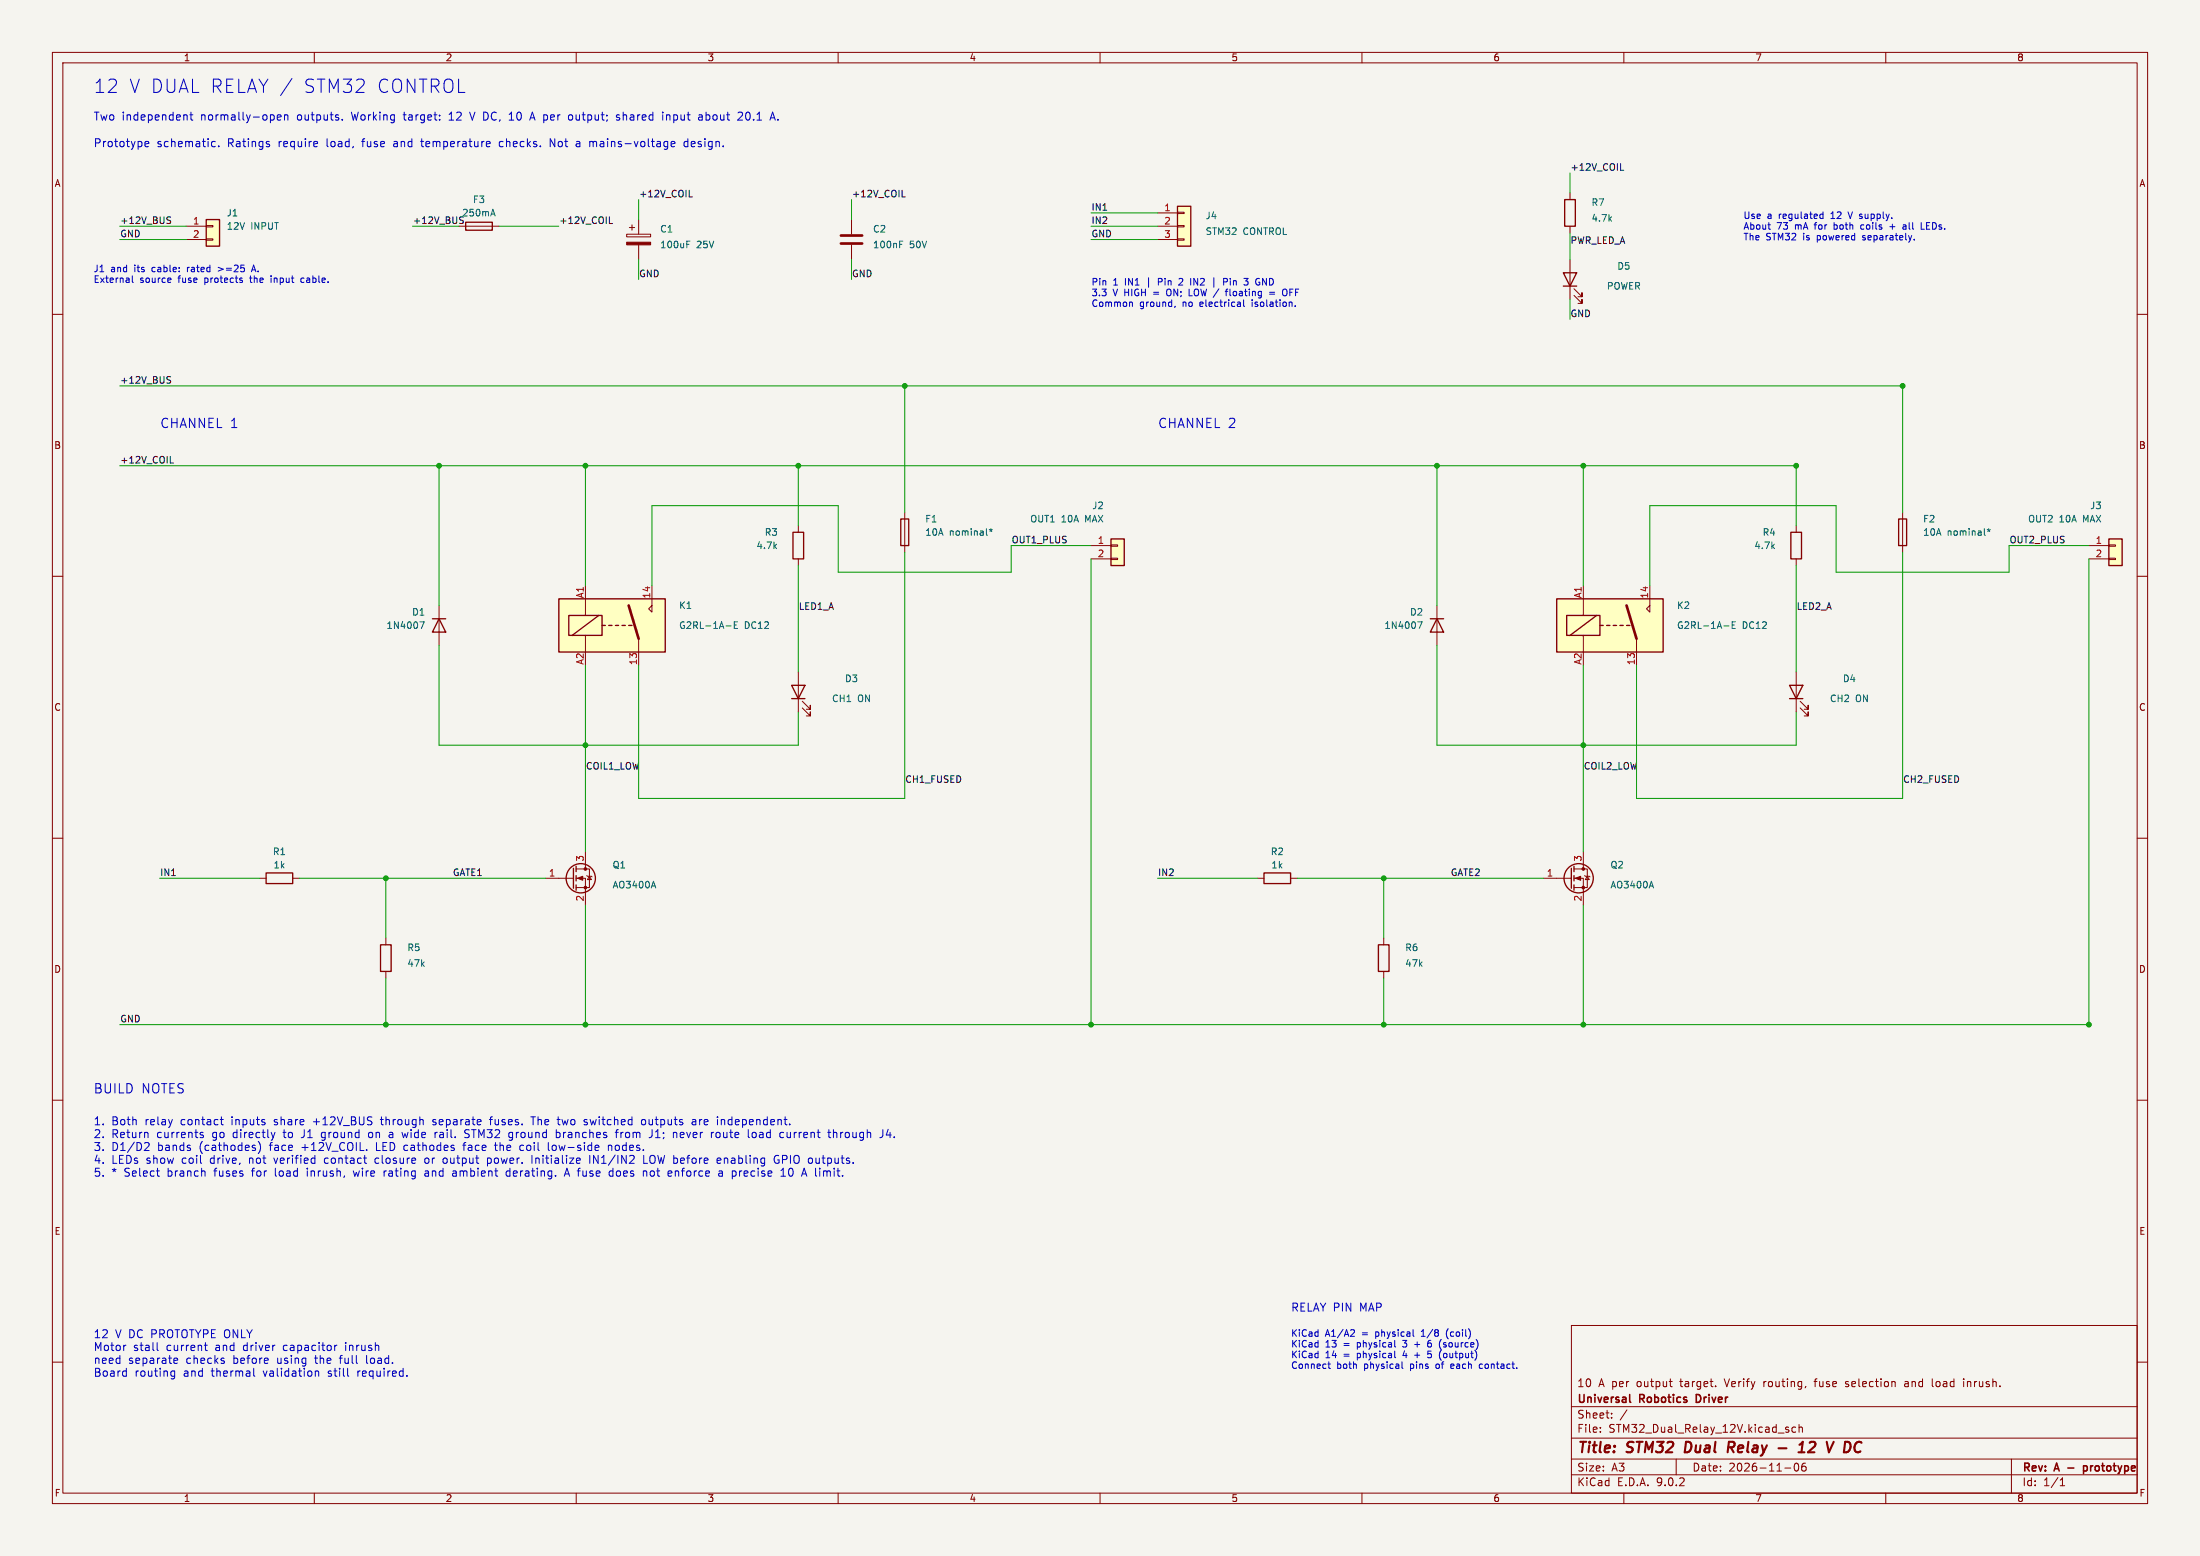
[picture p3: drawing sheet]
<svg xmlns="http://www.w3.org/2000/svg" width="420mm" height="297mm" viewBox="0 0 420 297" stroke-linecap="round" stroke-linejoin="round" font-family="sans-serif">
<path d="M0 0h420v297h-420z" fill="#f5f4ef" stroke="#f5f4ef" stroke-width=".19"/>
<g fill="none" stroke="#840000" stroke-width=".19">
<path d="M10 10h400v277h-400zM12 12h396v273h-396zM60 10v2M110 10v2M160 10v2M210 10v2M260 10v2M310 10v2M360 10v2M299.7 36.8v1.3M162.6 41.9v2.8M162.6 46.7v2.8"/>
<path d="M299.7 43.2v1.3M10 60h2M408 60h2M10 110h2M152.4 100.3v1.3M152.4 106.7v1.3M408 110h2M152.4 128.3v7.6M153.2 135.1l1.5 1.6v-.8v.8h-.8M153.2 133.9l1.5 1.5v-.8v.8h-.8M10 160h2M408 160h2"/>
<path d="M73.7 179.1v1.2M104.1 167.6h5.4M110 165.9h2.5v3.5h-2.5M110 167.6h1.8v5.1M111.8 162.6v3.3M112 167.1l1 .3M112.5 167.3l.4 .6h-.8zM73.7 185.4v1.3M10 210h2M408 210h2M300 253h108v32h-108zM10 260h2"/>
<path d="M300 278.5h108M300 274.5h108M300 268.5h108M305.5 273.2v.2M305.5 272.5v.1M307.7 270.5v.2M307.7 269.8v.1M310.6 269.1l-1.3 1.9M318.7 263.7h.5M319.1 264.7h.1M320 278.5v3M327.5 264.5v.2"/>
<path d="M341.1 272.9l.3 .1 .1 .2-.2 .2h-.3M341.1 272.4l.3 .1M342.7 279.4l.2-.1a.8 .8 0 0 1 .5 .7 .8 .8 0 0 1-.5 .8l-.2-.2-.2-.4zM342.8 272.5l-.4-.1-.3 .3 .1 .6h.6M343.4 272.5l.3-.1 .3 .1 .1 .9M343.4 271.9v1.5M344.7 279.3a.59 .59 0 0 0-.8 .6v.6l.2 .2 .4 .1 .2-.2 .1-.5-.1-.2h-.5l-.3 .2M346.3 263.7h.6M352.3 264.6l.4 .1M352.5 263.7l-.2 .2 .2 .3M364.1 263.7l-.4 .1M364.2 264.1h-.4a.29 .29 0 0 0-.2 .3 .29 .29 0 0 0 .2 .3h.4"/>
<path d="M368.9 263.2v1.3l.2 .2M374.9 263.2v.1M374.9 263.7v1M384 278.5v6.5M408 260h2M60 285v2M110 285v2M160 285v2M210 285v2M260 285v2M300 281.5h108M310 285v2"/>
<path d="M340.7 280.2h1.2M360 285v2M393.3 283.6h.9M393.3 282.5l.4-.4v1.5"/>
</g>
<path d="M311.1 266.2v1.3l.2 .2M324.2 266.2h-.4v1.5h.4M397.8 279.8v1.5M397.8 279.9l.4-.1 .3 .3M398.5 280.5l-.3 .3-.4-.1" fill="none" stroke="#840000" stroke-width=".3"/>
<path d="M321.9 275.2l-.3 2h.5M330.4 276.3l.6 .9M330.8 275.2h-.7l-.3 2M330.9 276.2l-1 .1M339.5 276.4h1.5M343.3 277.2h1.2M343.5 275.8l.7-.6-.3 2M346.3 275.2h-.5l-.3 .2M346.4 276.1l-1.3 1.1h1.3M352.7 275.2h-.4l-.3 2h.5" fill="none" stroke="#840000" stroke-width=".4"/>
<g fill="none" stroke="#840000" stroke-width=".25">
<path d="M298.7 38.1h2v5.1h-2zM151.4 101.6h2v5.1h-2zM151.1 130.8h2.6l-1.3 2.6zM151.1 133.4h2.6M109.5 165.7v3.8M110 165.4v1M110 167.1v1M110 168.9v1M72.6 180.3h2.1v5.1h-2.1z"/>
<circle cx="110.9" cy="167.6" r="2.79"/>
</g>
<path d="M160.5 45h4.1M160.5 46.5h4.1" fill="none" stroke="#840000" stroke-width=".51"/>
<path d="M171.8 46.6h.4M171.8 46h.6M124.8 168.2l.4 1.3" fill="none" stroke="#006464" stroke-width=".19"/>
<g fill="#840000" stroke="#840000" stroke-width=".19">
<path d="M110.2 167.6l1.1-.3v.7z"/>
<circle cx="111.8" cy="165.9" r=".25"/>
<circle cx="111.8" cy="169.4" r=".25"/>
</g>
<path d="M106.7 114.3h20.3v10.2h-20.3z" fill="#ffffc2"/>
<g fill="none" stroke="#840000" stroke-width=".19">
<path d="M363.2 97.8v7.6M83.8 115.6v7.6M111.8 111.8v5.7M124.5 111.8v5l-.7-.6 .7-.6M274.3 115.6v7.6M342.9 100.3v1.3M342.9 106.7v1.3M111.8 121.3v3.2M121.9 121.9v5.1M49.5 167.6h1.3M55.9 167.6h1.2M240 167.6h1.3"/>
<path d="M246.4 167.6h1.2M264.2 179.1v1.2M264.2 185.4v1.3"/>
</g>
<g fill="none" stroke="#840000" stroke-width=".25">
<path d="M362.5 99.1h1.5v5h-1.5zM82.5 118.1h2.6M83.8 118.1l1.3 2.6h-2.6zM106.7 114.3h20.3v10.2h-20.3zM108.6 117.5h6.3v3.8h-6.3zM114.3 117.5l-5.1 3.8M114.9 119.4h.7M116.2 119.4h.6M117.5 119.4h.6M118.7 119.4h.7M120 119.4h.6M273 118.1h2.6"/>
<path d="M274.3 118.1l1.3 2.6h-2.6zM341.9 101.6h2v5.1h-2zM50.8 166.6h5.1v2.1h-5.1zM241.3 166.6h5.1v2.1h-5.1zM263.1 180.3h2.1v5.1h-2.1z"/>
</g>
<path d="M120 115.6l1.9 6.3" fill="none" stroke="#840000" stroke-width=".51"/>
<path d="M80.1 118.7h.9l-.6 1.3M138.6 119.5h1M140.2 119.3h.4M140.8 118.7h-.6v1.3h.6M270.6 118.7h.9l-.6 1.3M379.4 101.1l.3 .1M379.7 100.9v.3M379.7 101.2l-.2 .3M379.7 101.2l.1 .3M380 101.1l-.3 .1" fill="none" stroke="#006464" stroke-width=".19"/>
<path d="M402.6 102.9h2.5v5.1h-2.5z" fill="#ffffc2"/>
<g fill="none" stroke="#840000" stroke-width=".25">
<path d="M402.6 102.9h2.5v5.1h-2.5zM300 165.7v3.8M300.5 165.4v1M300.5 167.1v1M300.5 168.9v1"/>
<circle cx="301.4" cy="167.6" r="2.79"/>
</g>
<path d="M398.8 104.1h3.8M398.8 106.7h3.8M402.6 104h1.3v.3h-1.3zM402.6 106.6h1.3v.2h-1.3zM294.6 167.6h5.4M300.5 165.9h2.5v3.5h-2.5M300.5 167.6h1.8v5.1M302.3 162.6v3.3M302.5 167.1l1 .3M303 167.3l.4 .6h-.8z" fill="none" stroke="#840000" stroke-width=".19"/>
<g fill="#840000" stroke="#840000" stroke-width=".19">
<path d="M300.7 167.6l1.1-.3v.7z"/>
<circle cx="302.3" cy="165.9" r=".25"/>
<circle cx="302.3" cy="169.4" r=".25"/>
</g>
<path d="M315.3 168.2l.4 1.3" fill="none" stroke="#006464" stroke-width=".19"/>
<path d="M297.2 114.3h20.3v10.2h-20.3z" fill="#ffffc2"/>
<path d="M172.7 97.8v7.6M302.3 111.8v5.7M315 111.8v5l-.7-.6 .7-.6M302.3 121.3v3.2M312.4 121.9v5.1M342.9 128.3v7.6M343.7 135.1l1.5 1.6v-.8v.8h-.8M343.7 133.9l1.5 1.5v-.8v.8h-.8" fill="none" stroke="#840000" stroke-width=".19"/>
<path d="M172 99.1h1.5v5h-1.5zM297.2 114.3h20.3v10.2h-20.3zM299.1 117.5h6.3v3.8h-6.3zM304.8 117.5l-5.1 3.8M305.4 119.4h.7M306.7 119.4h.6M308 119.4h.6M309.2 119.4h.7M310.5 119.4h.6M341.6 130.8h2.6l-1.3 2.6zM341.6 133.4h2.6" fill="none" stroke="#840000" stroke-width=".25"/>
<path d="M310.5 115.6l1.9 6.3" fill="none" stroke="#840000" stroke-width=".51"/>
<path d="M188.9 101.1l.3 .1M189.2 100.9v.3M189.2 101.2l-.2 .3M189.2 101.2l.1 .3M189.5 101.1l-.3 .1M329.1 119.5h1M330.7 119.3h.4M331.3 118.7h-.6v1.3h.6" fill="none" stroke="#006464" stroke-width=".19"/>
<path d="M39.4 41.9h2.5v5.1h-2.5z" fill="#ffffc2"/>
<path d="M39.4 41.9h2.5v5.1h-2.5z" fill="none" stroke="#840000" stroke-width=".25"/>
<path d="M35.6 43.2h3.8M35.6 45.7h3.8M39.4 43.1h1.2v.2h-1.2zM39.4 45.6h1.2v.2h-1.2z" fill="none" stroke="#840000" stroke-width=".19"/>
<path d="M212.1 102.9h2.5v5.1h-2.5z" fill="#ffffc2"/>
<path d="M298.4 52.1h2.6l-1.3 2.5zM298.4 54.6h2.6M212.1 102.9h2.5v5.1h-2.5z" fill="none" stroke="#840000" stroke-width=".25"/>
<path d="M299.7 49.5v7.7M300.5 56.4l1.5 1.5v-.7v.7h-.8M300.5 55.1l1.5 1.5v-.7v.7h-.8M208.3 104.1h3.8M208.3 106.7h3.8M212.1 104h1.3v.3h-1.3zM212.1 106.6h1.3v.2h-1.3z" fill="none" stroke="#840000" stroke-width=".19"/>
<path d="M224.8 39.4h2.5v7.6h-2.5z" fill="#ffffc2"/>
<path d="M224.8 39.4h2.5v7.6h-2.5zM88.9 42.4h5.1v1.5h-5.1z" fill="none" stroke="#840000" stroke-width=".25"/>
<path d="M87.6 43.2h7.6M119.6 44.7h4.6v.5h-4.6zM120.1 43.4h1.1M120.6 42.9v1M121.9 41.9v2.8M121.9 46.7v2.8M221 40.6h3.8M221 43.2h3.8M221 45.7h3.8M224.8 40.5h1.3v.3h-1.3zM224.8 43.1h1.3v.2h-1.3zM224.8 45.6h1.3v.2h-1.3z" fill="none" stroke="#840000" stroke-width=".19"/>
<path d="M94.1 39.9l.4 1.3M93.8 40.9h.6M131.1 46.6h.4M131.1 46h.6" fill="none" stroke="#006464" stroke-width=".19"/>
<path d="M119.6 46.2h4.6v.5h-4.6z" fill="#840000" stroke="#840000" stroke-width=".19"/>
<path d="M131.6 37.6h.6M172.2 37.6h.6M309.4 32.5h.6M32.1 42l.4 .1 .1 .3-.3 .3h-.3M32.1 41.4l.5 .1M88.3 42.1l.1 .4-.5 .2M116.3 42.7h.6M32.1 72.5l.4 .1 .1 .3-.3 .2h-.3M32.1 71.9h.5M32.5 88.4h.6" fill="none" stroke="#0f0f0f" stroke-width=".19"/>
<g fill="none" stroke="#009600" stroke-width=".19">
<path d="M121.9 38.1v3.8M162.6 38.1v3.8M299.7 33v3.8M22.9 43.2h12.7M22.9 45.7h12.7M78.7 43.2h8.9M95.2 43.2h11.5M121.9 49.5v3.8M162.6 49.5v3.8M208.3 43.2h12.7M208.3 45.7h12.7M208.3 40.6h12.7"/>
<path d="M299.7 44.5v5M299.7 57.2v3.8M22.9 73.7h340.3v24.1M172.7 73.7v24.1M22.9 88.9h320v11.4M83.8 88.9v26.7M111.8 88.9v22.9M152.4 88.9v11.4M274.3 88.9v26.7M302.3 88.9v22.9M152.4 108v20.3M172.7 105.4v47h-50.8v-25.4"/>
<path d="M208.3 104.1h-15.3v5.1h-33v-12.7h-35.5v15.3M208.3 106.7v88.9M342.9 108v20.3M363.2 105.4v47h-50.8v-25.4M398.8 106.7v88.9h-375.9M398.8 104.1h-15.3v5.1h-33v-12.7h-35.5v15.3M83.8 123.2v19h68.6v-6.3M111.8 127v35.6M274.3 123.2v19h68.6v-6.3M302.3 127v35.6M30.5 167.6h19M57.1 167.6h47"/>
<path d="M73.7 167.6v11.5M111.8 172.7v22.9M221 167.6h19M247.6 167.6h47M264.2 167.6v11.5M302.3 172.7v22.9M73.7 186.7v8.9M264.2 186.7v8.9"/>
</g>
<g fill="none" stroke="#0000c2" stroke-width=".19">
<path d="M55.7 15l-2.1 3.2M27.7 27.5l.7-.1-.1-.3-.4-.1-.2 .2 .1 .7h.5M35.5 21.9l.2 .2v.8M36.2 21.9h.6M36.5 21.4v1.3l.3 .2M40.5 27.9h.6M40.5 27.1h.6M41.8 27.9v.1M51.3 27.5l.2 .2-.2 .3M51.3 27l.1 .1M52.9 22.4l.8-.1-.1-.3-.4-.1-.3 .2 .1 .8h.6M54.3 22.1l.2-.2 .4 .1 .1 .9"/>
<path d="M54.3 21.9v1M60.6 27.1v.3l-.7 .1M65.3 22.8v.1M80.3 27h.6M89.7 21.4l.5 1.5M93.1 27l.4 .1 .1 .3-.8 .1M93.5 27.9l-.4 .1M95.6 27l-.3 .3v.4l.3 .3M101.1 22.9l.5-1.5 .5 1.5M101.3 22.5h.7M105 28v-1.5l.9 1.5M108.8 21.9l.4 .1 .1 .2"/>
<path d="M109.3 22.6l-.1 .3h-.4M110 27.1h.6l.1 .9M110.7 27.4h-.5a.3 .3 0 0 0-.2 .3 .3 .3 0 0 0 .2 .3l.5-.1M112.6 27.1l.4-.1 .2 .2M112.6 27v1M118.2 22l-.3-.1-.2 .2v.2l.5 .2v.4h-.5M126.5 21.4v.1M126.5 21.9v1M127.2 21.9v1M127.7 21.9l-.5 .2M128.1 27.5l.7-.1v-.3l-.5-.1-.2 .2 .1 .7h.6M131.3 27.1l-.4-.1-.3 .3 .1 .6h.6"/>
<path d="M131.3 26.5v1.5M133.4 22h.6l.1 .9M133.4 22.9h.7M134.1 22.3l-.7 .1M141.1 21.4l.5 .1 .2 .3-1 1.1h1M147 22.9l.5-1.5 .5 1.5M147.1 22.5h.8M148.5 22.8v.1M25.3 52.6v1.1l.1 .2M32.5 53.1l.1 .3-.6 .1M32.6 53.9h-.1M41.6 51l1 .4-1 .4"/>
<path d="M46.1 53.5l.2 .2-.2 .2M46.1 53.1h.1M48.1 51.5h.6M48.4 50.6l-.4 1.3M51.7 52.6v.2M51.7 53.1v.8M57.9 53.1h-.3l-.2 .2 .1 .5 .4 .1M215.8 57.7l.4 .1v.7M224.3 58.4l-.1 .3M225.3 53.1l-.2 .2M225.7 53.7l-.7 .7h.8M227 55.2v1.3h.6"/>
<path d="M227.3 53.1v1.3M231.7 53v1.8M233.6 53.8l.6-.1 .1-.1v-.3l-.7-.2v1.3M233.9 55.6h.5M234.4 55.2l-.3 .2v1.1M237.4 57.2v1.1l.2 .2M237.5 53.1h.8l-.5 .5 .4 .1 .1 .5-.3 .2h-.3M242.4 55.8h.9M242.4 56.2h.9M244.9 55.4l-.1 .2M245.6 55.4a.85 .85 0 0 1-.2 1.1h-.3M247.3 58.4v.1"/>
<path d="M337.5 42.9h.5M337.9 43.8h.1M347.5 41.7h.5M347.5 40.9h.5M348 40.4v1.3M352.8 40.4l.4 1.3M355.3 43l-.1 .5 .3 .3M360.8 43.3h.9M363.3 43h.5M363.9 43.2l-.5 .1-.1 .2 .1 .3 .5-.1M365.4 45.7v.1M366.8 42.5v1.3h.6"/>
<path d="M28.2 218.1l.3 .3-.1 .3-.9 .9h1M28.2 216.2l.1 1M38.3 216.6l.5 .1 .1 .2-.3 .3-.4-.1M38.3 216.2h.5M42 213.7h.6M42.3 213.2v1.3l.3 .2M49.7 218.5v1l-.4 .7M52.5 216.1l-.4 1.1M61.4 216.3v.7M70.6 216.1l-.3 .3v.5l.3 .3M72.6 213.7h.6M74.8 216.6h-.3a.3 .3 0 0 0-.2 .3 .3 .3 0 0 0 .2 .3h.3"/>
<path d="M77.3 216.4l-.3 .8M82.6 214.6l.4 .1M82.8 213.7l-.2 .2 .2 .3M83 216.1v1.1M83.2 216.2l-.2 .2M88.3 218.6h.6M88.6 218.2v1.4M88.8 216.2l.6 .3 .2 .2M89.6 216.9l-.3 .3-.6-.1M93.4 213.7h.6M93.9 213.2l-.3 .2v1.3M94.4 218.6h.6"/>
<path d="M94.6 218.1v1.3l.2 .2M97.4 216.1l.5 .1M97.9 217.1l-.5 .1M97.9 216.1v1.3l-.3 .3M99.3 218.7v.8l.5 .1M101.3 213.2h.9M101.8 213.2v1.5M104.7 218.1v1.3l.2 .2M106.2 216.2l.4-.1 .3 .3-.1 .7h-.6M106.2 215.6v1.6M111.7 213.7l.4 .1M111.7 214.2l.4 .1 .1 .2-.3 .2h-.3"/>
<path d="M116.1 218.7l.3-.1 .3 .1 .1 .9M116.1 218.6v1M117.4 216.1h.6M117.7 215.8v1.4M118.5 216.1v1.1M118.8 216.1l-.3 .3M122.5 213.8l.2-.1 .5 .1 .1 .6-.2 .2-.4 .1-.2-.1zM124.5 215.6v1.1l-.2 .4M125.1 217.2h.9M129.9 216.2v.7l.2 .3M130.6 216.5l-.7 .1M132.2 213.8h.6v.9"/>
<path d="M132.8 214l-.5 .1a.3 .3 0 0 0-.2 .3 .3 .3 0 0 0 .2 .3l.5-.1M136.7 216.4l.3-.3 .3 .1 .2 .2-.2 .7-.3 .1-.3-.3M137 213.2h-.1M137 213.2h.1M137 213.2v.1M137.7 213.7v1M138.3 213.8l-.4-.1-.2 .1M143.7 216.2l-.1 .2M144.2 216.2l.2 .2-.2 .7-.3 .1-.3-.3M150.3 216.1v1l.4 .1 .2-.2M159.1 216.3l.2-.2 .4 .1 .1 1M159.1 215.6v1.6"/>
<path d="M169.6 215.6l-.4 1h.9M169.9 216.1v1.1M29.9 223.5h.5M30.3 224.5h.1M58.7 223.5v1M62 221.2v.7M67.4 223.5l.3 1M71.9 221l-.3 .3v.5l.3 .3M73.3 223.5v1M73.8 223.5l-.3 .1-.2 .2M81.6 221l-.4 .1-.1 .2 .1 .6 .4 .2M81.6 223.5l-.4 .1"/>
<path d="M81.7 223.9h-.4a.3 .3 0 0 0-.2 .3 .3 .3 0 0 0 .2 .3h.4M84.6 221.9l.5 .2M85.1 221l-.5 .2M87.1 223.9h-.5a.3 .3 0 0 0-.2 .3 .3 .3 0 0 0 .2 .3l.5-.1M93.1 221.1l.4-.1 .2 .2M93.1 221v1.6M93.7 221.9l-.2 .2-.4-.1M96.8 223.6l-.2 .2 .1 .6 .2 .1 .4-.1M97.3 223v1.5M101.6 220.5v1.6M102.3 221v1.1M102.5 221l-.2 .2"/>
<path d="M107.7 224.5l.5-1.5 .5 1.5M107.9 224.1h.7M112.6 220.5v1.6M113.3 222.1v-1.6l.9 1.6M116.6 223.5l.4 .1M117 224.4l-.4 .1M117 223v1.5M122.9 220.5v1.6h.7M123.4 223.6l.1 .9M124.2 223.6v.8M128.9 223.5v1M129.1 223.5l-.2 .1"/>
<path d="M137.1 221l.5 .1v.3l-.7 .2M137.4 223.5h.3l.2 .2v.8M137.6 222l-.5 .1M137.9 224.4l-.5 .1M137.9 223.9h-.5M138.3 221v1.1M138.3 221.1v.1M148.7 220.6a.71 .71 0 0 0-.9 .7 .71 .71 0 0 0 .9 .7v-.6h-.3M149.1 224.5h.9M150.5 223.6l.2 .8 .2 .1 .4-.1M23.9 256.8h.1M30 256.3v1.3l.2 .2"/>
<path d="M33.3 259.3l.4-.1 .2 .4-.7 .1M39 256.8h.6M39.2 256.3v1.3l.4 .2M63.9 256.8v1M64.3 256.8h-.3l-.1 .3M70 258.7l.1 1.5M253.7 259.9v1.1l.3 .2M258.3 253.8l.3 .2-.1 .3-.7 .8h.8M266.3 255.8v1.1l.1 .2M266.3 257.9v1.1l.1 .2M267.6 259.9v1.1l.2 .2M269.8 253.8v1.1l.1 .2"/>
<path d="M270.1 256.6h.9M270.1 258.7h.9M271.3 255.1h.8M271.5 254.1l-.2 .1M272.5 259l.5 .2M272.7 256l-.2 .9 .2 .2h.3M273 256.3h-.2l-.3 .3M273.2 257.9h-.6l-.1 .6 .5-.1M274.9 257.2l.2 .4M274.9 259.3l.2 .3M275.1 255.7l-.2 .3M275.1 257.7l-.2 .4"/>
<path d="M276.2 254l-.1 .5 .1 .7M24.1 261.2v1.5M24.1 262.6l-.1 .1M32.8 262.6h.5M33.3 260.2h.5M33.3 261.7v1.2l-.3 .3-.3-.1M48.4 261.2v1.3l.3 .2M60.2 261.7v1M60.2 261.8l.2-.1 .4 .1v.9M77.7 262.6v.1M253.5 260.4h.5M277 260.5v.5l.1 .2"/>
<path d="M277.6 260.7l-.6 .1M282.9 260.4h-.4l-.1 .2 .1 .5 .4 .1"/>
</g>
<g fill="#009600" stroke="#009600" stroke-width=".19">
<circle cx="172.7" cy="73.7" r=".46"/>
<circle cx="363.2" cy="73.7" r=".46"/>
<circle cx="342.9" cy="88.9" r=".46"/>
<circle cx="208.3" cy="195.6" r=".46"/>
<circle cx="152.4" cy="88.9" r=".46"/>
<circle cx="73.7" cy="195.6" r=".46"/>
<circle cx="111.8" cy="195.6" r=".46"/>
<circle cx="73.7" cy="167.6" r=".46"/>
<circle cx="111.8" cy="88.9" r=".46"/>
<circle cx="111.8" cy="142.2" r=".46"/>
<circle cx="302.3" cy="195.6" r=".46"/>
<circle cx="398.8" cy="195.6" r=".46"/>
<circle cx="264.2" cy="167.6" r=".46"/>
<circle cx="264.2" cy="195.6" r=".46"/>
<circle cx="302.3" cy="142.2" r=".46"/>
<circle cx="302.3" cy="88.9" r=".46"/>
<circle cx="274.3" cy="88.9" r=".46"/>
<circle cx="83.8" cy="88.9" r=".46"/>
</g>
<g font-size="3.5" fill="#0000c2">
<text x="17.8" y="18">12</text>
<text x="24.5" y="18">V DUAL RELAY /</text>
<text x="57.6" y="18">STM32</text>
<text x="71.5" y="18">CONTROL</text>
</g>
<g font-size="2.8" fill="#840000">
<text x="301" y="277.9">Title:</text>
<text x="310.6" y="277.9">STM32</text>
<text x="322.5" y="277.9">Dual</text>
<text x="331.5" y="277.9">Relay</text>
<text x="346.7" y="277.9">12</text>
<text x="352.8" y="277.9">V DC</text>
</g>
<g font-size="2.5" fill="#0000c2">
<text x="30.5" y="82">CHANNEL 1</text>
<text x="221" y="82">CHANNEL 2</text>
<text x="17.8" y="209">BUILD</text>
<text x="26.9" y="209">NOTES</text>
</g>
<g font-size="2.1" fill="#0000c2">
<text x="17.8" y="23.3">Two independent</text>
<text x="38.3" y="23.3">normally-open</text>
<text x="56.8" y="23.3">outputs.</text>
<text x="67.4" y="23.3">Working</text>
<text x="77.5" y="23.3">target:</text>
<text x="86.3" y="23.3">12</text>
<text x="90.5" y="23.3">V DC, 10</text>
<text x="102.4" y="23.3">A per</text>
<text x="110" y="23.3">output;</text>
<text x="119.3" y="23.3">shared</text>
<text x="128.2" y="23.3">input</text>
<text x="135.2" y="23.3">about</text>
<text x="142.9" y="23.3">20.1</text>
<text x="17.8" y="28.4">Prototype</text>
<text x="29.9" y="28.4">schematic.</text>
<text x="43.5" y="28.4">Ratings</text>
<text x="53.3" y="28.4">require</text>
<text x="62.6" y="28.4">load,</text>
<text x="69.6" y="28.4">fuse</text>
<text x="75.7" y="28.4">and</text>
<text x="81.1" y="28.4">temperature</text>
<text x="96.1" y="28.4">checks.</text>
<text x="105.9" y="28.4">Not</text>
<text x="113.8" y="28.4">mains-voltage</text>
<text x="132" y="28.4">design.</text>
<text x="17.8" y="215.1">1.</text>
<text x="21.3" y="215.1">Both</text>
<text x="27.7" y="215.1">relay</text>
<text x="34.6" y="215.1">contact</text>
<text x="44.4" y="215.1">inputs</text>
<text x="52.7" y="215.1">share</text>
<text x="60.3" y="215.1">+12V_BUS</text>
<text x="73.4" y="215.1">through</text>
<text x="83.4" y="215.1">separate</text>
<text x="94.6" y="215.1">fuses.</text>
<text x="102.6" y="215.1">The</text>
<text x="107.8" y="215.1">two</text>
<text x="112.9" y="215.1">switched</text>
<text x="124" y="215.1">outputs</text>
<text x="133.9" y="215.1">are</text>
<text x="138.8" y="215.1">independent.</text>
<text x="17.8" y="217.5">2.</text>
<text x="17.8" y="220">3.</text>
<text x="21.3" y="217.5">Return</text>
<text x="21.3" y="220">D1/D2</text>
<text x="30" y="217.5">currents</text>
<text x="30.1" y="220">bands</text>
<text x="38.2" y="220">(cathodes)</text>
<text x="40.7" y="217.5">go</text>
<text x="44.7" y="217.5">directly</text>
<text x="51.8" y="220">face</text>
<text x="54.5" y="217.5">to</text>
<text x="57.9" y="220">+12V_COIL.</text>
<text x="58.1" y="217.5">J1</text>
<text x="62" y="217.5">ground</text>
<text x="71.2" y="217.5">on</text>
<text x="72.3" y="220">LED cathodes</text>
<text x="75.2" y="217.5">a</text>
<text x="77.9" y="217.5">wide</text>
<text x="84.3" y="217.5">rail.</text>
<text x="89.3" y="220">face</text>
<text x="90.1" y="217.5">STM32</text>
<text x="95.5" y="220">the</text>
<text x="98.7" y="217.5">ground</text>
<text x="100.4" y="220">coil</text>
<text x="105.9" y="220">low-side</text>
<text x="107.9" y="217.5">branches</text>
<text x="117.5" y="220">nodes.</text>
<text x="119.5" y="217.5">from</text>
<text x="126" y="217.5">J1;</text>
<text x="130.7" y="217.5">never</text>
<text x="138.1" y="217.5">route</text>
<text x="145.3" y="217.5">load</text>
<text x="151.5" y="217.5">current</text>
<text x="161" y="217.5">through</text>
<text x="171" y="217.5">J4.</text>
<text x="17.8" y="222.5">4.</text>
<text x="17.8" y="224.9">5.</text>
<text x="21.3" y="222.5">LEDs</text>
<text x="21.3" y="224.9">*</text>
<text x="23.7" y="224.9">Select</text>
<text x="28" y="222.5">show</text>
<text x="32.1" y="224.9">branch</text>
<text x="34.9" y="222.5">coil</text>
<text x="40.4" y="222.5">drive,</text>
<text x="41.2" y="224.9">fuses</text>
<text x="47.9" y="222.5">not</text>
<text x="48.5" y="224.9">for</text>
<text x="52.9" y="222.5">verified</text>
<text x="53" y="224.9">load</text>
<text x="59.3" y="224.9">inrush,</text>
<text x="62.6" y="222.5">contact</text>
<text x="68.3" y="224.9">wire</text>
<text x="72.4" y="222.5">closure</text>
<text x="74.2" y="224.9">rating</text>
<text x="82.1" y="222.5">or</text>
<text x="82.2" y="224.9">and</text>
<text x="85.7" y="222.5">output</text>
<text x="87.7" y="224.9">ambient</text>
<text x="94.3" y="222.5">power.</text>
<text x="98.1" y="224.9">derating.</text>
<text x="102.9" y="222.5">Initialize</text>
<text x="109.5" y="224.9">A fuse</text>
<text x="114.1" y="222.5">IN1/IN2</text>
<text x="118.2" y="224.9">does</text>
<text x="124.6" y="222.5">LOW before</text>
<text x="124.8" y="224.9">not</text>
<text x="129.7" y="224.9">enforce</text>
<text x="138.9" y="222.5">enabling</text>
<text x="139.5" y="224.9">a</text>
<text x="142.2" y="224.9">precise</text>
<text x="150" y="222.5">GPIO outputs.</text>
<text x="151.7" y="224.9">10</text>
<text x="156" y="224.9">A limit.</text>
<text x="246.4" y="250.7">RELAY PIN</text>
<text x="259.6" y="250.7">MAP</text>
<text x="17.8" y="255.7">12</text>
<text x="22" y="255.7">V DC PROTOTYPE ONLY</text>
<text x="17.8" y="258.2">Motor</text>
<text x="17.8" y="260.6">need</text>
<text x="17.8" y="263.1">Board</text>
<text x="24.5" y="260.6">separate</text>
<text x="25.4" y="258.2">stall</text>
<text x="25.7" y="263.1">routing</text>
<text x="31.8" y="258.2">current</text>
<text x="35.1" y="263.1">and</text>
<text x="35.6" y="260.6">checks</text>
<text x="40.5" y="263.1">thermal</text>
<text x="41.2" y="258.2">and</text>
<text x="44.7" y="260.6">before</text>
<text x="46.7" y="258.2">driver</text>
<text x="50.5" y="263.1">validation</text>
<text x="53.2" y="260.6">using</text>
<text x="54.5" y="258.2">capacitor</text>
<text x="60.6" y="260.6">the</text>
<text x="63" y="263.1">still</text>
<text x="65.4" y="260.6">full</text>
<text x="66.4" y="258.2">inrush</text>
<text x="68.8" y="263.1">required.</text>
<text x="70.6" y="260.6">load.</text>
</g>
<g font-size="2.1" fill="#840000">
<text x="301" y="268.2">Universal</text>
<text x="301" y="265">10</text>
<text x="305.1" y="265">A per</text>
<text x="312.6" y="265">output</text>
<text x="313.1" y="268.2">Robotics</text>
<text x="321" y="265">target.</text>
<text x="324.5" y="268.2">Driver</text>
<text x="329.7" y="265">Verify</text>
<text x="337.2" y="265">routing,</text>
<text x="347.2" y="265">fuse</text>
<text x="353.2" y="265">selection</text>
<text x="364.6" y="265">and</text>
<text x="370" y="265">load</text>
<text x="376.1" y="265">inrush.</text>
<text x="301" y="273.7">File:</text>
<text x="301" y="271">Sheet:</text>
<text x="307.1" y="273.7">STM32_Dual_Relay_12V.kicad_sch</text>
<text x="301" y="281.1">Size:</text>
<text x="307.6" y="281.1">A3</text>
<text x="323" y="281.1">Date:</text>
<text x="330" y="281.1">2026-11-06</text>
<text x="386" y="281.3">Rev:</text>
<text x="392.4" y="281.3">A</text>
<text x="395.4" y="281.3">-</text>
<text x="399" y="281.3">prototype</text>
<text x="301" y="283.9">KiCad</text>
<text x="308.7" y="283.9">E.D.A.</text>
<text x="316.3" y="283.9">9.0.2</text>
<text x="386" y="283.9">Id:</text>
<text x="390.1" y="283.9">1/1</text>
</g>
<g font-size="1.8" fill="#840000">
<text x="35" y="11.9">1</text>
<text x="85" y="11.9">2</text>
<text x="135" y="11.9">3</text>
<text x="185" y="11.9">4</text>
<text x="235" y="11.9">5</text>
<text x="285" y="11.9">6</text>
<text x="335" y="11.9">7</text>
<text x="385" y="11.9">8</text>
<text x="10.3" y="35.9">A</text>
<text x="408.3" y="35.9">A</text>
<text x="10.3" y="85.9">B</text>
<text x="408.2" y="85.9">B</text>
<text x="10.3" y="135.9">C</text>
<text x="408.2" y="135.9">C</text>
<text x="10.3" y="185.9">D</text>
<text x="408.2" y="185.9">D</text>
<text x="10.3" y="235.9">E</text>
<text x="408.3" y="235.9">E</text>
<text x="10.3" y="285.9">F</text>
<text x="35" y="286.9">1</text>
<text x="85" y="286.9">2</text>
<text x="135" y="286.9">3</text>
<text x="185" y="286.9">4</text>
<text x="235" y="286.9">5</text>
<text x="285" y="286.9">6</text>
<text x="335" y="286.9">7</text>
<text x="385" y="286.9">8</text>
<text x="408.3" y="285.9">F</text>
</g>
<g font-size="1.8" fill="#0f0f0f">
<text x="299.7" y="32.7">+12V_COIL</text>
<text x="88.1" y="41.5">250mA</text>
<text x="121.9" y="37.8">+12V_COIL</text>
<text x="162.6" y="37.8">+12V_COIL</text>
<text x="208.3" y="40.3">IN1</text>
<text x="22.9" y="42.8">+12V_BUS</text>
<text x="22.9" y="45.4">GND</text>
<text x="78.7" y="42.8">+12V_BUS</text>
<text x="106.7" y="42.8">+12V_COIL</text>
<text x="208.3" y="45.4">GND</text>
<text x="208.3" y="42.8">IN2</text>
<text x="299.7" y="46.6">PWR_LED_A</text>
<text x="121.9" y="53">GND</text>
<text x="162.6" y="53">GND</text>
<text x="299.7" y="60.6">GND</text>
<text x="22.9" y="73.3">+12V_BUS</text>
<text x="22.9" y="88.6">+12V_COIL</text>
<text x="193" y="103.8">OUT1_PLUS</text>
<text x="383.5" y="103.8">OUT2_PLUS</text>
<text x="152.4" y="116.5">LED1_A</text>
<text x="342.9" y="116.5">LED2_A</text>
<text x="111.8" y="147">COIL1_LOW</text>
<text x="172.7" y="149.5">CH1_FUSED</text>
<text x="302.3" y="147">COIL2_LOW</text>
<text x="363.2" y="149.5">CH2_FUSED</text>
<text x="30.5" y="167.3">IN1</text>
<text x="86.4" y="167.3">GATE1</text>
<text x="221" y="167.3">IN2</text>
<text x="276.9" y="167.3">GATE2</text>
<text x="22.9" y="195.2">GND</text>
</g>
<g font-size="1.8" fill="#006464">
<text x="43.2" y="41.5">J1</text>
<text x="90.2" y="39">F3</text>
<text x="303.7" y="39.5">R7</text>
<text x="43.2" y="44">12V</text>
<text x="47.9" y="44">INPUT</text>
<text x="125.9" y="44.6">C1</text>
<text x="125.9" y="47.6">100uF</text>
<text x="133" y="47.6">25V</text>
<text x="166.6" y="44.6">C2</text>
<text x="166.6" y="47.6">100nF</text>
<text x="173.6" y="47.6">50V</text>
<text x="230.1" y="42">J4</text>
<text x="230.1" y="45">STM32</text>
<text x="237.3" y="45">CONTROL</text>
<text x="303.7" y="42.5">4.7k</text>
<text x="308.7" y="51.7">D5</text>
<text x="306.7" y="55.5">POWER</text>
<text x="176.5" y="99.9">F1</text>
<text x="196.6" y="99.9">OUT1</text>
<text x="202.6" y="99.9">10A</text>
<text x="207.3" y="99.9">MAX</text>
<text x="208.4" y="97.4">J2</text>
<text x="367" y="99.9">F2</text>
<text x="387.1" y="99.9">OUT2</text>
<text x="393.1" y="99.9">10A</text>
<text x="397.8" y="99.9">MAX</text>
<text x="398.9" y="97.4">J3</text>
<text x="144.3" y="105">4.7k</text>
<text x="145.9" y="102.5">R3</text>
<text x="176.5" y="102.5">10A</text>
<text x="181.2" y="102.5">nominal*</text>
<text x="334.8" y="105">4.7k</text>
<text x="336.4" y="102.5">R4</text>
<text x="367" y="102.5">10A</text>
<text x="371.7" y="102.5">nominal*</text>
<text x="78.6" y="117.7">D1</text>
<text x="129.5" y="116.4">K1</text>
<text x="269.1" y="117.7">D2</text>
<text x="320" y="116.4">K2</text>
<text x="73.7" y="120.2">1N4007</text>
<text x="129.5" y="120.2">G2RL-1A-E</text>
<text x="142.1" y="120.2">DC12</text>
<text x="264.2" y="120.2">1N4007</text>
<text x="320" y="120.2">G2RL-1A-E</text>
<text x="332.6" y="120.2">DC12</text>
<text x="161.2" y="130.4">D3</text>
<text x="351.7" y="130.4">D4</text>
<text x="158.7" y="134.2">CH1</text>
<text x="163.7" y="134.2">ON</text>
<text x="349.2" y="134.2">CH2</text>
<text x="354.2" y="134.2">ON</text>
<text x="52" y="163.4">R1</text>
<text x="52.1" y="166">1k</text>
<text x="116.8" y="166">Q1</text>
<text x="242.5" y="163.4">R2</text>
<text x="242.6" y="166">1k</text>
<text x="307.3" y="166">Q2</text>
<text x="116.8" y="169.8">AO3400A</text>
<text x="307.3" y="169.8">AO3400A</text>
<text x="77.7" y="181.7">R5</text>
<text x="77.7" y="184.7">47k</text>
<text x="268.2" y="181.7">R6</text>
<text x="268.2" y="184.7">47k</text>
</g>
<g font-size="1.8" fill="#a90000">
<text x="222.2" y="40.4">1</text>
<text x="36.8" y="42.9">1</text>
<text x="36.8" y="45.5">2</text>
<text x="222.2" y="42.9">2</text>
<text x="222.2" y="45.5">3</text>
<text x="209.5" y="103.9">1</text>
<text x="209.5" y="106.4">2</text>
<text x="400" y="103.9">1</text>
<text x="400" y="106.4">2</text>
<text x="111.5" y="114.3" transform="rotate(-90 111.5 114.3)">A1</text>
<text x="124.2" y="114.3" transform="rotate(-90 124.2 114.3)">14</text>
<text x="302" y="114.3" transform="rotate(-90 302 114.3)">A1</text>
<text x="314.7" y="114.3" transform="rotate(-90 314.7 114.3)">14</text>
<text x="111.5" y="127" transform="rotate(-90 111.5 127)">A2</text>
<text x="121.7" y="127" transform="rotate(-90 121.7 127)">13</text>
<text x="302" y="127" transform="rotate(-90 302 127)">A2</text>
<text x="312.2" y="127" transform="rotate(-90 312.2 127)">13</text>
<text x="104.7" y="167.4">1</text>
<text x="111.5" y="164.5" transform="rotate(-90 111.5 164.5)">3</text>
<text x="295.2" y="167.4">1</text>
<text x="302" y="164.5" transform="rotate(-90 302 164.5)">3</text>
<text x="111.5" y="172.2" transform="rotate(-90 111.5 172.2)">2</text>
<text x="302" y="172.2" transform="rotate(-90 302 172.2)">2</text>
</g>
<g font-size="1.8" fill="#0000c2">
<text x="332.7" y="42.1">Use</text>
<text x="332.7" y="44.2">About</text>
<text x="332.7" y="46.2">The</text>
<text x="337.1" y="46.2">STM32</text>
<text x="337.4" y="42.1">a</text>
<text x="339.2" y="44.2">73</text>
<text x="339.7" y="42.1">regulated</text>
<text x="342.8" y="44.2">mA</text>
<text x="344.3" y="46.2">is</text>
<text x="346.7" y="44.2">for</text>
<text x="347.1" y="46.2">powered</text>
<text x="349.8" y="42.1">12</text>
<text x="350.5" y="44.2">both</text>
<text x="353.4" y="42.1">V supply.</text>
<text x="355.9" y="44.2">coils</text>
<text x="356" y="46.2">separately.</text>
<text x="361.6" y="44.2">+</text>
<text x="364.3" y="44.2">all</text>
<text x="368" y="44.2">LEDs.</text>
<text x="17.8" y="52.3">J1</text>
<text x="21.1" y="52.3">and</text>
<text x="25.7" y="52.3">its</text>
<text x="29.3" y="52.3">cable:</text>
<text x="36.2" y="52.3">rated</text>
<text x="42.3" y="52.3">&gt;=25</text>
<text x="49" y="52.3">A.</text>
<text x="17.8" y="54.3">External</text>
<text x="26.7" y="54.3">source</text>
<text x="34.2" y="54.3">fuse</text>
<text x="39.3" y="54.3">protects</text>
<text x="48.2" y="54.3">the</text>
<text x="52.4" y="54.3">input</text>
<text x="58.3" y="54.3">cable.</text>
<text x="208.3" y="54.8">Pin</text>
<text x="208.3" y="56.9">3.3</text>
<text x="208.3" y="58.9">Common</text>
<text x="212.5" y="54.8">1</text>
<text x="212.5" y="56.9">V HIGH</text>
<text x="214.9" y="54.8">IN1</text>
<text x="217.6" y="58.9">ground,</text>
<text x="219.2" y="54.8">|</text>
<text x="220.4" y="56.9">=</text>
<text x="221.6" y="54.8">Pin</text>
<text x="223.2" y="56.9">ON;</text>
<text x="225.7" y="54.8">2</text>
<text x="225.9" y="58.9">no</text>
<text x="227.6" y="56.9">LOW /</text>
<text x="228.1" y="54.8">IN2</text>
<text x="229.3" y="58.9">electrical</text>
<text x="234.8" y="54.8">Pin</text>
<text x="235.1" y="56.9">floating</text>
<text x="239" y="54.8">3</text>
<text x="239.5" y="58.9">isolation.</text>
<text x="241.4" y="54.8">GND</text>
<text x="243.6" y="56.9">=</text>
<text x="246.3" y="56.9">OFF</text>
<text x="246.4" y="255.5">KiCad</text>
<text x="246.4" y="257.5">KiCad</text>
<text x="253" y="255.5">A1/A2</text>
<text x="253" y="257.5">13</text>
<text x="256.6" y="257.5">=</text>
<text x="259.3" y="257.5">physical</text>
<text x="260.1" y="255.5">=</text>
<text x="262.8" y="255.5">physical</text>
<text x="268.3" y="257.5">3</text>
<text x="270.7" y="257.5">+</text>
<text x="271.8" y="255.5">1/8</text>
<text x="273.4" y="257.5">6</text>
<text x="275.8" y="257.5">(source)</text>
<text x="276.7" y="255.5">(coil)</text>
<text x="246.4" y="259.6">KiCad</text>
<text x="246.4" y="261.6">Connect</text>
<text x="253" y="259.6">14</text>
<text x="255.2" y="261.6">both</text>
<text x="256.6" y="259.6">=</text>
<text x="259.3" y="259.6">physical</text>
<text x="260.5" y="261.6">physical</text>
<text x="268.3" y="259.6">4</text>
<text x="269.5" y="261.6">pins</text>
<text x="270.7" y="259.6">+</text>
<text x="273.4" y="259.6">5</text>
<text x="274.6" y="261.6">of</text>
<text x="275.8" y="259.6">(output)</text>
<text x="277.6" y="261.6">each</text>
<text x="283.3" y="261.6">contact.</text>
</g>
</svg>
